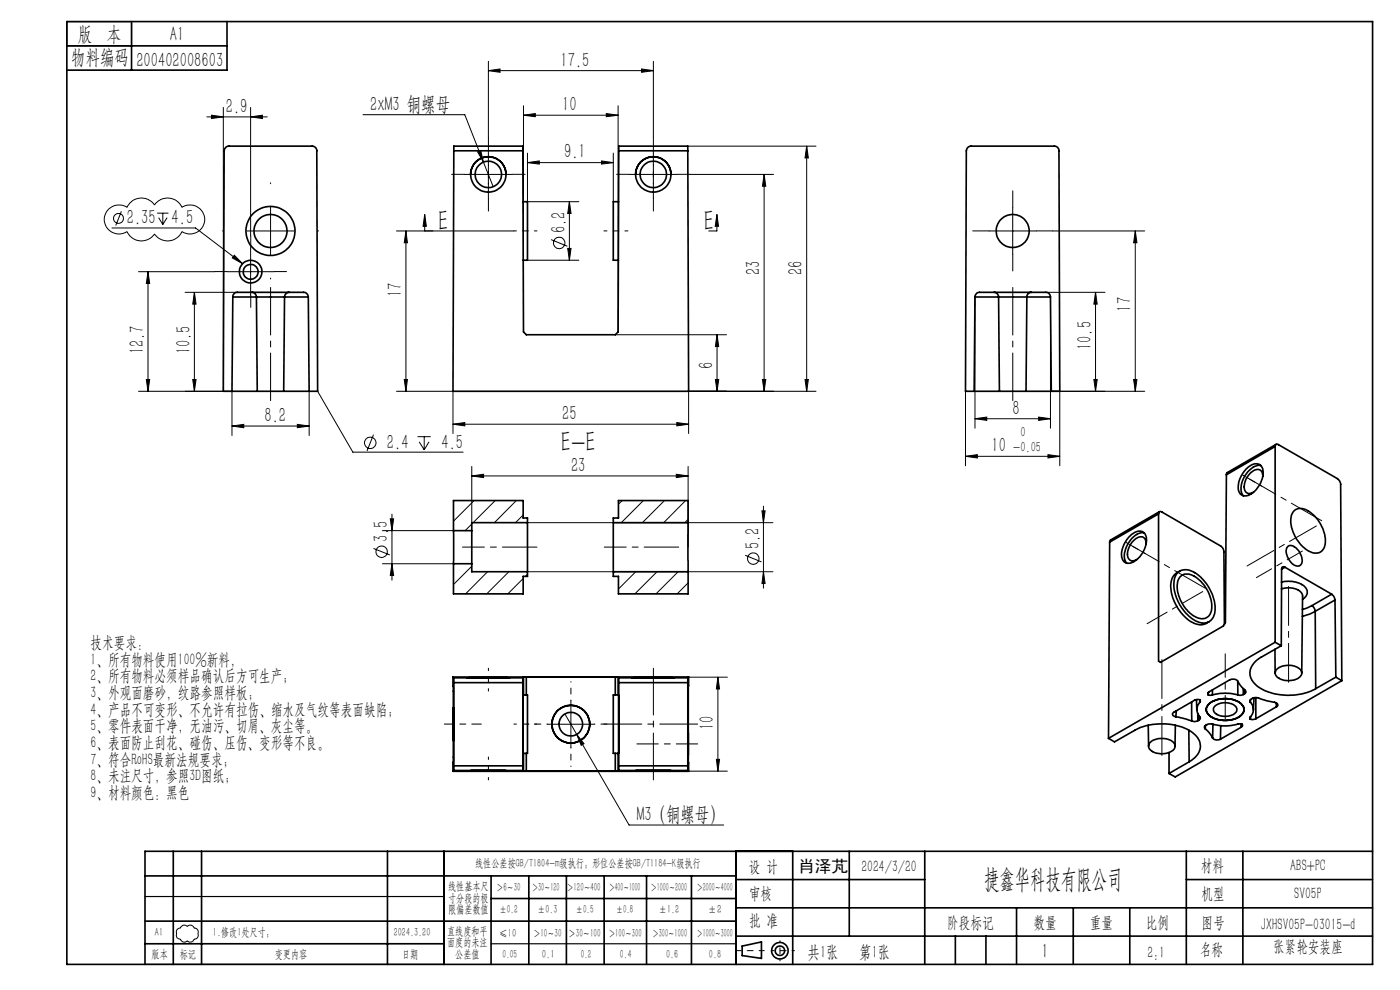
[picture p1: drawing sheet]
<svg xmlns="http://www.w3.org/2000/svg" width="297mm" height="210mm" viewBox="0 0 297 210" stroke-linecap="round" stroke-linejoin="round" font-family="sans-serif">
<g fill="none" stroke="#000" stroke-width=".21">
<path d="M103.6 15l2.5-.4v.7zM103.6 13v16.2M103.6 15h35M136.1 14.6l2.5 .4-2.5 .3zM138.6 13v16.2M43.9 24.8h12.8M44.9 24.4l2.5 .4-2.5 .3zM47.4 22.8v60.2M53.2 24.8l2.5-.4v.7zM53.2 22.8v27.2M77 24.3h21.6l4 10.1M98.6 37h10"/>
<path d="M101.3 32.2l.7-.2 .6 2.4zM102.6 34.4l2 5.2M103.6 32v10M111.1 24.4l2.5-.3v.7zM111.1 22.4v48M111.1 24.4h20M111.9 34.5l2.5-.4v.7zM111.9 32.5v10.3h10.9M111.9 34.5h18.2M127.6 34.1l2.5 .4-2.5 .3zM128.6 24.1l2.5 .3-2.5 .4zM130.1 32.5v10.3"/>
<path d="M131.1 22.4v48M133.6 37h10M138.6 32v10M145.9 31h27.2M146.4 37h17.7M162.1 37v46M162.1 37l.4 2.5h-.8zM171.1 31v52M171.1 31l.4 2.5h-.7zM23.1 44.3a3.2 3.2 0 0 1 3.9-.3 3.3 3.3 0 0 1 5.8-.5 3.3 3.3 0 0 1 5.8 .5 3.1 3.1 0 0 1 4.8 2.6 3.1 3.1 0 0 1-4.8 2.5 3.3 3.3 0 0 1-5.8 .5 3.3 3.3 0 0 1-5.8-.5 3.1 3.1 0 0 1-4.2-.6 3.1 3.1 0 0 1 .3-4.2zM23.7 48.4h17.8l10 7.5M25.8 44.8l-1.2 3"/>
<path d="M29.4 57.6h16.2M31.4 57.6v25.4M31.4 57.6l.4 2.5h-.8zM33.3 45.2h2.4M33.7 46.2l.8 1.4M34.5 45.2v2.4M35.5 46.2l-1 1.4M48.2 57.6h10M49.7 54.1l1.8 1.8-2.2-1.2zM52.4 49h10M53.2 52.6v10M57.4 44v10"/>
<path d="M84.1 49h24.9M86.1 49v34M86.1 49l.3 2.5h-.6zM90.1 45.5l.4 2.5h-.8zM90.1 45.5v3.5M111.9 55.2h10.9M116.9 50.8l3.5 1.4M120.4 52.7h.7l-.3 2.5zM120.8 42.8v12.4M120.8 42.8l.3 2.5h-.7zM152.1 45.5l.3 2.5h-.7zM152.1 45.5v3.5h-1.7"/>
<path d="M209.8 49h10.1M214.8 44v10M223.3 49h19.6M240.8 49v34M240.8 49l.4 2.5h-.7zM39.3 62h11.1M41.2 62v21M41.2 62l.4 2.5h-.7zM130.5 71h23.6M152.1 71v12M152.1 71l.4 2.5h-.7zM206.8 63v27.8"/>
<path d="M221.9 62h12.5M222.8 63v27.8M232.4 62l.4 2.5h-.7zM232.4 62v21M29.4 83h19.8v9.4M31 80.5h.8l-.4 2.5zM40.9 80.5h.7l-.4 2.5zM49.2 90.4l2.5-.4v.7zM49.2 90.4h16.4M63.1 90l2.5 .4-2.5 .3zM65.6 83v9.4M67.4 83l7.5 12.9h23.3"/>
<path d="M79.2 92.2l-1.3 3.5M84.1 83h12v9M85.8 80.5h.6l-.3 2.5zM88.6 92.6h2.8M88.9 93.7l1.1 1.7M90 92.6v2.8M91 93.7l-1 1.7M96.1 90l2.5-.4v.7zM96.1 90h50M100.1 98.9v12M143.6 89.6l2.5 .4-2.5 .3zM146 98.9v17.2"/>
<path d="M151.8 80.5h.7l-.4 2.5zM161.7 80.5h.8l-.4 2.5zM170.8 80.5h.7l-.4 2.5zM173.1 83h-27v9M204.8 96.8l2.5-.4v.7zM204.8 83v15.8M204.8 96.8h20M206.8 88.8l2.5-.3v.7zM206.8 88.8h16M220.3 88.5l2.5 .3-2.5 .4zM222.3 96.4l2.5 .4-2.5 .3zM223 83h19.9"/>
<path d="M224.8 83v15.8M232.1 80.5h.7l-.4 2.5zM240.5 80.5h.7l-.4 2.5zM79.2 116.3l3.5 1.4M81.1 112.6h15.1M81.1 119.6h15.1M82.8 110.1h.7l-.4 2.5zM83.1 109.1v14M83.1 119.6l.4 2.5h-.7zM100.1 101l2.5-.4v.7zM100.1 101h45.9M100.1 111.2l-1.4 1.4"/>
<path d="M100.6 106.2l-4.4 4.4M105.1 106.2l-4.7 4.7M109.5 106.2l-4.6 4.7M111 109.2l-1.6 1.7M111.9 110.9h52.1M132 106.2l-.8 .8M136.5 106.2l-4.7 4.7M141 106.2l-4.7 4.7M143.5 100.6l2.5 .4-2.5 .3zM145.5 106.2l-4.7 4.7M146 110.2l-.7 .7M158.1 117.8l3.4 1.4"/>
<path d="M161.6 108.4h.7l-.3 2.5zM162 107.4v17.4M100.1 120.1l-3.9 3.9M103.4 121.3l-4.6 4.7M108 121.3l-4.7 4.7M111 122.7l-3.3 3.3M111.9 121.3h52.1M111.9 121.8l-.5 .5M130.4 121.3l-.3 .3M134.9 121.3l-3.7 3.6M139.4 121.3l-4.7 4.7M143.9 121.3l-4.7 4.7"/>
<path d="M146 123.6l-2.3 2.4M162 121.3l.3 2.5h-.7zM116.1 153.6h10M119.8 151.4l13.7 23.6h20M121.1 148.6v10M122.3 155.8l1.6 2-.6 .3zM130.5 143.6h23.8M152.3 143.6l.3 2.5h-.6zM152.3 143.6v20M130.5 163.6h23.8M152 161.1h.6l-.3 2.5zM37.6 197.2l.7-.3a.84 .84 0 0 1 1.4-.4 .83 .83 0 0 1 .9-.2 .83 .83 0 0 1 .6 .6 .89 .89 0 0 1 .8 1.2 .8 .8 0 0 1-.8 1.1 .83 .83 0 0 1-.6 .6 .83 .83 0 0 1-.9-.2 .84 .84 0 0 1-1.4-.4 .78 .78 0 0 1-.8-.3 .78 .78 0 0 1 0-.9l-.1-.3z"/>
<circle cx="25.1" cy="46.3" r="1.04"/>
<circle cx="118.6" cy="51.5" r="1.2"/>
<circle cx="78.5" cy="93.9" r="1.22"/>
<circle cx="81" cy="117" r="1.22"/>
<circle cx="159.8" cy="118.5" r="1.2"/>
</g>
<g fill="none" stroke="#000" stroke-width=".35">
<path d="M14.2 4.6h277v200h-277zM14.2 9.7h34M27.9 4.6v10.3M48.2 4.6v10.3h-34M96.3 32v-1h14.6v1M96.3 32h14.6M96.3 32l-.2 51h50l-.2-51M99.8 37a3.8 3.8 0 0 1 3.8-3.7 3.8 3.8 0 0 1 3.8 3.7M110.9 32l.2 38.4 .6 .6h18.8l.6-.6 .2-38.4M131.3 32v-1h14.6v1M131.3 32h14.6M134.8 37a3.8 3.8 0 0 1 3.8-3.7 3.8 3.8 0 0 1 3.7 3.7"/>
<path d="M110.9 42.8h1v12.4h-.9M131.2 42.8h-1.1v12.4h1.1M49.4 63a.95 .95 0 0 1 1-1h14a1.01 1.01 0 0 1 1 1M49.4 63h5M49.4 63l-.2 20M53.4 62a.96 .96 0 0 1 1 1M54.4 63h6M54.4 63l.2 20M60.4 63h5M60.4 63l-.2 20M61.4 62a1.01 1.01 0 0 0-1 1M65.4 63l.2 20"/>
<path d="M206.8 63a1.02 1.02 0 0 1 1-1h14.1a.95 .95 0 0 1 .9 1M206.8 63h5M206.8 63l-.1 20M210.9 62a.95 .95 0 0 1 .9 1M211.8 63h6M211.8 63l.2 20M217.8 63h5M217.8 63l-.1 20M218.8 62a.95 .95 0 0 0-1 1M222.8 63l.2 20M49.2 83h-1.8l.2-51a1.02 1.02 0 0 1 1-1h17.6a.96 .96 0 0 1 1 1l.2 51h-1.8M49.2 83h5.4"/>
<path d="M54.6 83h5.6M60.2 83h5.4M206.7 83h-1.9l.2-51a1.02 1.02 0 0 1 1-1h17.7a.96 .96 0 0 1 .9 1l.2 51h-1.8M206.7 83h5.3M212 83h5.7M217.7 83h5.3M264.4 99.5l.4-.4a1.82 1.82 0 0 1 3 .1 5.1 5.1 0 0 1-3.5 6 1.67 1.67 0 0 1-1.6-2.3l.2-.8 .4-1.1zM267.5 98.8a3.3 3.3 0 0 0-3.2 1.8 4.2 4.2 0 0 0-.6 4.4l.1 .2M270.5 94.7a.42 .42 0 0 1 .2-.4 .42 .42 0 0 1 .5 0l12.5 7.2 .6 .8 .4 42.1M270.5 94.7v41.5M270.5 94.7l-10.3 6M270.7 94.3l-10.4 6-.1 .4"/>
<path d="M96.2 112.6v7M96.2 119.6v6.4h14.8v-3.7h.9v-1M96.2 119.6h3.9M96.2 112.6h3.9M100.1 112.6v7M100.1 119.6v1.7h11.8M111.9 110.9v10.4M111.9 110.9h-11.8v1.7M111.9 110.9v-1h-.9v-3.7h-14.8v6.4M130.1 110.9v10.4M130.1 110.9h15.9M130.1 110.9v-1h1.1v-3.7h14.8v4.7"/>
<path d="M146 110.9v10.4M235.4 115l-.2 41.6M239.4 114a2.53 2.53 0 0 1 3.2-1.1 3.2 3.2 0 0 1 0 3.9 4.2 4.2 0 0 1-3.5 2.7 2.06 2.06 0 0 1-1-2.9l.3-1.1zM242.7 113.1a3.6 3.6 0 0 0-3.4 2.3 3.6 3.6 0 0 0-.3 4M243.1 115.3a1.23 1.23 0 0 0-.6-1.3 1.23 1.23 0 0 0-1.5 .2 3.9 3.9 0 0 0-1.6 4.3 1.15 1.15 0 0 0 1.8 .2M245.8 109a.41 .41 0 0 1 .2-.5 .41 .41 0 0 1 .5 .1l12.4 7.2 .5 .4 .2 .7 .2 15.5M245.8 109l-10.4 6M246 108.5l-10.5 6.1-.1 .4M260.2 100.7l-.2 31.4-.5 .7-13.3 7.7-.4-.2v-31.3M267.9 101a1.27 1.27 0 0 0-.8-1.4 1.27 1.27 0 0 0-1.5 .5 3.7 3.7 0 0 0-1.4 4.2 1.19 1.19 0 0 0 1.7 .1M273.1 116a1.38 1.38 0 0 1 2.1 .5 2.91 2.91 0 0 1 .8 3.2 1.39 1.39 0 0 1-2.2-.5 2.82 2.82 0 0 1-.7-3.2zM274.6 108.3a2.77 2.77 0 0 1 3.6 .6 7.3 7.3 0 0 1 2.8 7.2 2.12 2.12 0 0 1-3.4 .8 7.8 7.8 0 0 1-3.7-7.4z"/>
<path d="M130.1 121.3h15.9M130.1 121.3v1h1.1v3.7h14.8v-4.7M249.7 121.7a2.78 2.78 0 0 1 3.7-.2 9.4 9.4 0 0 1 4.3 8.5 2.49 2.49 0 0 1-3.9 1.8 9.2 9.2 0 0 1-4.7-8.9zM250.3 121.1l-.7 .4a3.8 3.8 0 0 0-1.1 4.3 9.1 9.1 0 0 0 5.2 6.6 2.66 2.66 0 0 0 2.2-.2l.6-.3M250.4 122.3a2.7 2.7 0 0 1 3.7 .5 7.5 7.5 0 0 1 2.8 7 2.12 2.12 0 0 1-3.4 1 7.5 7.5 0 0 1-3.6-7.7zM270.5 137.7v5.1M270.5 136.2l-35.3 20.4M270.5 136.2l1.3 .8M271.8 137l-4.3 2.4a3.5 3.5 0 0 0-1.8 5.1 8.7 8.7 0 0 0 6.9 3 11.7 11.7 0 0 0 6.5-1.4M271.9 124.9a3.9 3.9 0 0 1 4.4 1.1l-.1 16.8M271.9 123.5a5.1 5.1 0 0 1 5.2 1.4 1.67 1.67 0 0 1-.8 2.2M272.6 120.3a.43 .43 0 0 0-.5 0 .43 .43 0 0 0-.2 .4l-.1 16.3"/>
<path d="M272.6 120.3l9.9 5.7M272.6 120.3l-.7 .4M278.3 128.5l.5 .4 .2 .8M278.3 128.5l-2 .8M279 129.7l-1 .5-1.7 .5M279 129.7l.1 16.4M282.5 126l.5 .6 .2 .7M282.5 126l-4.2 2.5M283.2 127.3l.2 16.3M283.2 127.3l-4.2 2.4M96.1 143.6v20M96.1 143.6l.2 .2"/>
<path d="M96.1 143.6h50M96.2 150.1v7zM96.3 143.8v1M96.3 144.8h14.6M96.3 143.8h14.6M96.3 144.8v17.6M99.1 143.8h9zM110.9 143.8v1M110.9 144.8v17.6M110.9 143.8l.2-.2v3.8M111 147.4h.9v12.4h-.9zM111.1 159.8v3.8"/>
<path d="M111.7 143.6v3.8M111.7 159.8v3.8M130.1 147.4l1.1 .1v12.3h-1.1zM130.5 143.6v3.8M130.5 159.8v3.8M131.1 159.8v3.8M131.3 143.8v1M131.3 144.8h14.6M131.3 143.8h14.6M131.3 144.8v17.6M131.3 143.8l-.2-.2v3.8M134.1 143.8h9z"/>
<path d="M145.9 143.8v1M145.9 144.8v17.6M146 148.4v10.4zM146 155.4v4.8zM146.1 143.6v20M146.1 143.6l-.2 .2M235.2 156.6l1.2 .8 4.3-2.5a12.5 12.5 0 0 1 12.3 .5 3.3 3.3 0 0 1-.1 5.8l-.6 .4M243.6 153.8l.1 4.5M243.9 157.6a3.8 3.8 0 0 1 5.2 .1 1.31 1.31 0 0 1-1 1.9 3.9 3.9 0 0 1-4.3-.8 1.03 1.03 0 0 1 .1-1.2zM248 159.6v4.5M249.3 153.8v4.5M249.4 152l3.4 1"/>
<path d="M249.6 150.8l-.2 1.2M252.2 154.9l.1 6.7M252.8 148.9v4.1M253.8 148.4l.1 2.2M254.1 152.9l-.6 .2-.7-.1M254.1 151.3v1.6M254.3 151.8l.1 .9M254.4 152.7l-.3 .2M254.5 149a.39 .39 0 0 0 0-.5 .39 .39 0 0 0-.5-.1l-.6 .1-4.4 2.6a.52 .52 0 0 0-.2 .7 .52 .52 0 0 0 .6 .2M254.5 149a2.37 2.37 0 0 0 .1 3.3l-.2 .4M254.5 148.4v.6M255.7 154.6l.9 .9 .6 1.1"/>
<path d="M255.7 153.9v.7M256.3 149.5a5.6 5.6 0 0 1 7.2 0 1.71 1.71 0 0 1-1 2.8 5.7 5.7 0 0 1-6.3-.9 1.46 1.46 0 0 1 .1-1.9zM256.3 147.4h.9M256.3 146.9v.5M257.2 147.4l2.7-.4 2.7 .4M257.2 146.4v1M257.2 156.6l.5 .3 .5 .1 .7-.2M257.3 153.6l-.1 3M257.6 149.9a3.5 3.5 0 0 1 4.7 .1 1.23 1.23 0 0 1-1.2 1.8 3 3 0 0 1-3.6-1zM259 153.9l-.1 2.9M262.6 144.5v2.9M263.2 153.6l.1 .7"/>
<path d="M263.3 154.3l.3-.4a.7 .7 0 0 0-1-.3 10.4 10.4 0 0 1-5.8 0l-.6 .1a.71 .71 0 0 0-.7 .6l.2 .3M263.3 154.3l-4.4 2.5M263.7 146l.1 1.3M263.8 147.3l-.6 .2-.6-.1M264 146.3v.9M264 147.2a.41 .41 0 0 0 .3-.4 .41 .41 0 0 0-.2-.4l-1.2-1.4a1.32 1.32 0 0 0-2-.8l-4.5 2.6-.2 .3 .1 .3M264 147.2l-.2 .1M265.3 149a.56 .56 0 0 1 .4-.9l1-.1 1.9 .6 1.8 .4a.52 .52 0 0 1 .6 .3 .52 .52 0 0 1-.2 .6M265.3 149a2.33 2.33 0 0 1-.2 3.3l.2 .3M265.3 152v.6M265.3 148.4v.6M266 148l-.1 2.6"/>
<path d="M266.4 152.5l-.6 .1h-.5M266.4 148v4.5M270.7 149.1l.1 .8M270.8 149.9l-4.4 2.6M270.9 141.9a3.9 3.9 0 0 1 5.1 .4 1.56 1.56 0 0 1-1.5 1.9 3.6 3.6 0 0 1-3.9-1.1 1.04 1.04 0 0 1 .3-1.2zM283.4 143.6l-4.3 2.5M283.4 143.6l1.3 .8M284.7 144.4l-35.4 20.4-1.3-.7M96.1 163.6h50M96.3 162.4v1M96.3 162.4h14.6M96.3 163.4h14.6"/>
<path d="M96.3 163.4l-.2 .2M99.8 163.4h7.6zM110.9 162.4v1M110.9 163.4l.2 .2M111.1 163.6h20M131.3 162.4v1M131.3 162.4h14.6M131.3 163.4l-.2 .2M131.3 163.4h14.6M134.8 163.4h7.5zM145.9 162.4v1M145.9 163.4l.2 .2"/>
<path d="M252.3 161.6l-4.3 2.5M30.8 195.4h125.4M30.8 185.8h125.4M36.8 180.6v24M42.8 180.6v24M82.2 180.6v24M94.2 180.6v24M104.2 185.8v18.8M104.2 190.6h52M112.2 185.8v18.8M120.2 185.8v18.8M128.2 185.8v18.8"/>
<path d="M137.2 185.8v18.8M146.7 185.8v18.8M156.2 180.6v24M156.2 186.6h40M156.2 198.6h135M156.2 192.6h135M168.2 180.6v24M180.2 180.6v18M196.2 180.6v24M202.7 198.6v6M209.2 198.6v6M215.7 192.6v12"/>
<path d="M227.7 192.6v12M239.7 192.6v12M251.7 186.6h39.5M251.7 180.6v24M263.7 180.6v24M291.2 180.6h-260.4v24M30.8 200.2h63.4M157.4 200.7l4.1-.9v3.5l-4.1-.6z"/>
<circle cx="103.6" cy="37" r="3.7"/>
<circle cx="103.6" cy="37" r="2.8"/>
<circle cx="138.6" cy="37" r="2.8"/>
<circle cx="138.6" cy="37" r="3.8"/>
<circle cx="53.2" cy="57.6" r="2.4"/>
<circle cx="53.2" cy="57.6" r="1.58"/>
<circle cx="57.4" cy="49" r="5.2"/>
<circle cx="57.4" cy="49" r="3.5"/>
<circle cx="214.8" cy="49" r="3.5"/>
<circle cx="121.1" cy="153.6" r="4"/>
<circle cx="121.1" cy="153.6" r="2.5"/>
<circle cx="165.5" cy="201.7" r="1.74"/>
<circle cx="165.5" cy="201.7" r="1"/>
</g>
<path d="M57.4 85v-24M214.9 85v-24" fill="none" stroke="#000" stroke-width=".21" stroke-dasharray="15.2 1.3 1.3 1.3" stroke-dashoffset="5.1"/>
<g fill="none" stroke="#000" stroke-width=".21" stroke-dasharray="15.2 1.3 1.3 1.3">
<path d="M57.4 39v-.2M98.6 37h-2.8M103.6 32v-2.8M108.6 37h2.8M133.6 37h-2.8M138.6 32v-2.8M143.6 37h2.8M47.4 49h-.2M48.2 57.6h-2.6M53.2 52.6v-2.6M57.4 59v.2M58.2 57.6h2.6"/>
<path d="M67.4 49h.2M103.6 42v2.8M138.6 42v2.8M209.9 49h-3.5M214.9 44v-3.5M214.9 54v3.5M219.9 49h3.5M53.2 62.6v2.6"/>
</g>
<path d="M113.9 49h-4.9M103.6 141.7v4.9M113.9 153.6h-4.9M103.6 160.6v4.8M168.5 201.7h-4.8" fill="none" stroke="#000" stroke-width=".21" stroke-dasharray="15.2 1.3 1.3 1.3" stroke-dashoffset="14.7"/>
<path d="M148 153.6h-19.9" fill="none" stroke="#000" stroke-width=".21" stroke-dasharray="15.2 1.3 1.3 1.3" stroke-dashoffset="7.2"/>
<path d="M138.6 141.7v23.7" fill="none" stroke="#000" stroke-width=".21" stroke-dasharray="15.2 1.3 1.3 1.3" stroke-dashoffset="5.3"/>
<path d="M102.1 153.6h-7.9" fill="none" stroke="#000" stroke-width=".21" stroke-dasharray="15.2 1.3 1.3 1.3" stroke-dashoffset="13.2"/>
<path d="M135.1 157.8h12.9" fill="none" stroke="#000" stroke-width=".21" stroke-dasharray="15.2 1.3 1.3 1.3" stroke-dashoffset="10.7"/>
<path d="M103.6 39v-4M138.6 39v-4M116.1 153.6h-4M121.1 148.6v-4M121.1 158.6v4M126.1 153.6h4" fill="none" stroke="#000" stroke-width=".21" stroke-dasharray="15.2 1.3 1.3 1.3" stroke-dashoffset="15.1"/>
<path d="M259.9 152.5v-13.8" fill="none" stroke="#000" stroke-width=".21" stroke-dasharray="15.2 1.3 1.3 1.3" stroke-dashoffset="10.2"/>
<path d="M239.5 115.4l16.1 9.3M264.2 101.1l16.2 9.4" fill="none" stroke="#000" stroke-width=".21" stroke-dasharray="15.2 1.3 1.3 1.3" stroke-dashoffset="7.8"/>
<path d="M242.9 117.4l-4-2.3M267.7 103.1l-4.1-2.3" fill="none" stroke="#000" stroke-width=".21" stroke-dasharray="15.2 1.3 1.3 1.3" stroke-dashoffset="14.8"/>
<path d="M255.2 125.5l-11.9 6.8" fill="none" stroke="#000" stroke-width=".21" stroke-dasharray="15.2 1.3 1.3 1.3" stroke-dashoffset="10.3"/>
<path d="M279.3 111.6l-14.7 8.5" fill="none" stroke="#000" stroke-width=".21" stroke-dasharray="15.2 1.3 1.3 1.3" stroke-dashoffset="8.7"/>
<path d="M273.4 144.7v-20.3M246.5 160.2v-20.3" fill="none" stroke="#000" stroke-width=".21" stroke-dasharray="15.2 1.3 1.3 1.3" stroke-dashoffset="7"/>
<path d="M266.5 122.5l9.8-5.6" fill="none" stroke="#000" stroke-width=".21" stroke-dasharray="15.2 1.3 1.3 1.3" stroke-dashoffset="11.5"/>
<path d="M113.9 116.1h-15.8M144 116.1h-15.8" fill="none" stroke="#000" stroke-width=".21" stroke-dasharray="15.2 1.3 1.3 1.3" stroke-dashoffset="7.9"/>
<path d="M128.1 49h5.1" fill="none" stroke="#000" stroke-width=".21" stroke-dasharray="15.2 1.3 1.3 1.3" stroke-dashoffset="14.6"/>
<path d="M162.1 201.7h-6" fill="none" stroke="#000" stroke-width=".21" stroke-dasharray="15.2 1.3 1.3 1.3" stroke-dashoffset="14.1"/>
<path d="M165.5 199.6v4.2" fill="none" stroke="#000" stroke-width=".21" stroke-dasharray="15.2 1.3 1.3 1.3" stroke-dashoffset="15"/>
<path d="M14.2 4.6h13.7v5.1h-13.7zM30.8 190.2h63.4M30.8 204.6h63.4M104.2 200.2h52" fill="none" stroke="#000" stroke-width=".25"/>
<g fill="#000">
<path d="M49.7 54.1l1.8 1.8-2.2-1.2z"/>
<path d="M44.9 24.4l2.5 .4-2.5 .3zM53.2 24.8l2.5-.4v.7z"/>
<path d="M101.3 32.2l1.3 2.2-.6-2.4zM122.3 155.8l1 2.3 .6-.3zM49.2 90.4l2.5-.4v.7zM63.1 90l2.5 .4-2.5 .3z"/>
<path d="M111.1 24.4l2.5-.3v.7zM128.6 24.1l2.5 .3-2.5 .4z"/>
<path d="M111.9 34.5l2.5-.4v.7zM127.6 34.1l2.5 .4-2.5 .3z"/>
<path d="M86.1 49l.3 2.5h-.6zM85.8 80.5h.6l-.3 2.5zM120.8 42.8l.3 2.5h-.7zM120.4 52.7h.7l-.3 2.5z"/>
<path d="M152.1 45.5l.3 2.5h-.7zM90.1 45.5l.4 2.5h-.8z"/>
<path d="M240.8 49l.4 2.5h-.7zM240.5 80.5h.7l-.4 2.5zM41.2 62l.4 2.5h-.7zM40.9 80.5h.7l-.4 2.5zM161.6 108.4h.7l-.3 2.5zM162 121.3l.3 2.5h-.7zM82.8 110.1h.7l-.4 2.5zM83.1 119.6l.4 2.5h-.7z"/>
<path d="M143.6 89.6l2.5 .4-2.5 .3zM96.1 90l2.5-.4v.7zM136.1 14.6l2.5 .4-2.5 .3zM103.6 15l2.5-.4v.7z"/>
<path d="M151.8 80.5h.7l-.4 2.5zM152.1 71l.4 2.5h-.7zM161.7 80.5h.8l-.4 2.5zM162.1 37l.4 2.5h-.8zM170.8 80.5h.7l-.4 2.5zM171.1 31l.4 2.5h-.7z"/>
<path d="M220.3 88.5l2.5 .3-2.5 .4zM206.8 88.8l2.5-.3v.7zM222.3 96.4l2.5 .4-2.5 .3zM204.8 96.8l2.5-.4v.7z"/>
<path d="M232.1 80.5h.7l-.4 2.5zM232.4 62l.4 2.5h-.7zM152 161.1h.6l-.3 2.5zM152.3 143.6l.3 2.5h-.6zM31 80.5h.8l-.4 2.5zM31.4 57.6l.4 2.5h-.8z"/>
<path d="M100.1 101l2.5-.4v.7zM143.5 100.6l2.5 .4-2.5 .3z"/>
</g>
<g font-size="6.3">
<text x="92.9" y="48.9">E</text>
<text x="149.3" y="48.9">E</text>
<text x="118.9" y="95.9">E-E</text>
</g>
<text font-size="5.6" x="208.8" y="188.3">捷鑫华科技有限公司</text>
<g font-size="4.4">
<text x="16.5" y="8.6">版 本</text>
<text x="36.1" y="8.6">A1</text>
<text x="15.1" y="13.7">物料编码</text>
<text x="28.9" y="14.2">200402008603</text>
<text x="118.9" y="14.1">17.5</text>
<text x="47.9" y="23.9">2.9</text>
<text x="78.6" y="23.4">2xM3 铜螺母</text>
<text x="119.3" y="23.5">10</text>
<text x="119.7" y="33.6">9.1</text>
<text x="26.9" y="47.5">2.35</text>
<text x="36.4" y="47.5">4.5</text>
<text x="120" y="49.5" transform="rotate(-90 120 49.5)">6.2</text>
<text x="161.2" y="58.4" transform="rotate(-90 161.2 58.4)">23</text>
<text x="170.3" y="58.4" transform="rotate(-90 170.3 58.4)">26</text>
<text x="85.2" y="63" transform="rotate(-90 85.2 63)">17</text>
<text x="240" y="66.1" transform="rotate(-90 240 66.1)">17</text>
<text x="30.5" y="75.2" transform="rotate(-90 30.5 75.2)">12.7</text>
<text x="40.4" y="75.2" transform="rotate(-90 40.4 75.2)">10.5</text>
<text x="231.6" y="74.2" transform="rotate(-90 231.6 74.2)">10.5</text>
<text x="151.3" y="78.4" transform="rotate(-90 151.3 78.4)">6</text>
<text x="56.1" y="89.5">8.2</text>
<text x="119.3" y="89.1">25</text>
<text x="214.8" y="87.9">8</text>
<text x="82.1" y="95.2">2.4</text>
<text x="93.7" y="95.2">4.5</text>
<text x="210.3" y="95.9">10</text>
<text x="121.1" y="100.1">23</text>
<text x="82.3" y="115" transform="rotate(-90 82.3 115)">3.5</text>
<text x="161.1" y="116.5" transform="rotate(-90 161.1 116.5)">5.2</text>
<text x="151.5" y="154.8" transform="rotate(-90 151.5 154.8)">10</text>
<text x="135.1" y="174.1">M3（铜螺母）</text>
<text x="221" y="203.2">1</text>
</g>
<g font-size="3.8">
<text x="171.3" y="203.2">共1张</text>
<text x="182.3" y="203.2">第1张</text>
</g>
<g font-size="3.5">
<text x="19.2" y="137.5">技术要求：</text>
<text x="19.2" y="141">1、所有物料使用100%新料，</text>
<text x="19.2" y="144.5">2、所有物料必须样品确认后方可生产；</text>
<text x="19.2" y="148.1">3、外观面磨砂，纹路参照样板；</text>
<text x="19.2" y="151.6">4、产品不可变形、不允许有拉伤、缩水及气纹等表面缺陷；</text>
<text x="19.2" y="155.1">5、零件表面干净，无油污、切屑、灰尘等。</text>
<text x="19.2" y="158.6">6、表面防止刮花、碰伤、压伤、变形等不良。</text>
<text x="19.2" y="162.2">7、符合RoHS最新法规要求；</text>
<text x="19.2" y="165.7">8、未注尺寸，参照3D图纸；</text>
<text x="19.2" y="169.2">9、材料颜色：黑色</text>
<text x="158.9" y="184.9">设 计</text>
<text x="169.3" y="184.9">肖泽芃</text>
<text x="182.7" y="184.9">2024/3/20</text>
<text x="254.7" y="184.7">材料</text>
<text x="273.7" y="184.7">ABS+PC</text>
<text x="158.9" y="190.8">审核</text>
<text x="254.9" y="190.7">机型</text>
<text x="274.6" y="190.8">SV05P</text>
<text x="158.9" y="196.5">批 准</text>
<text x="200.9" y="196.9">阶段标记</text>
<text x="219.3" y="196.9">数量</text>
<text x="231.2" y="196.9">重量</text>
<text x="243.1" y="196.9">比例</text>
<text x="254.9" y="196.9">图号</text>
<text x="267.5" y="197.3">JXHSV05P-03015-d</text>
<text x="243.4" y="203.2">2:1</text>
<text x="254.5" y="202.5">名称</text>
<text x="270.1" y="201.8">张紧轮安装座</text>
</g>
<g font-size="3.1">
<text x="214.9" y="95.9">-0.05</text>
<text x="216.5" y="92.8">0</text>
</g>
<g font-size="2.5">
<text x="100.8" y="184">线性公差按GB/T1804-m级执行；形位公差按GB/T1184-K级执行</text>
<text x="95.1" y="188.8">线性基本尺</text>
<text x="95.1" y="191.3">寸分段的极</text>
<text x="105.3" y="189.1">＞6～30</text>
<text x="112.9" y="189.1">＞30～120</text>
<text x="120.2" y="188.9">＞120～400</text>
<text x="129.2" y="188.9">＞400～1000</text>
<text x="138.1" y="189.1">＞1000～2000</text>
<text x="147.8" y="189.1">＞2000～4000</text>
<text x="95.1" y="193.8">限偏差数值</text>
<text x="105.9" y="193.8">±0.2</text>
<text x="114.1" y="193.8">±0.3</text>
<text x="122.2" y="193.8">±0.5</text>
<text x="130.7" y="193.8">±0.8</text>
<text x="139.8" y="193.8">±1.2</text>
<text x="150.2" y="193.8">±2</text>
<text x="32.2" y="203.2">版本</text>
<text x="32.9" y="198.6">A1</text>
<text x="38.1" y="203.2">标记</text>
<text x="45.2" y="198.6">1.修改1处尺寸；</text>
<text x="58.3" y="203.2">变更内容</text>
<text x="83.5" y="198.6">2024.3.20</text>
<text x="85.3" y="203.2">日期</text>
<text x="94.8" y="198.3">直线度和平</text>
<text x="94.8" y="200.7">面度的未注</text>
<text x="96.6" y="203.2">公差值</text>
<text x="105.9" y="198.7">≤10</text>
<text x="106.6" y="203.2">0.05</text>
<text x="113.2" y="198.7">＞10～30</text>
<text x="115" y="203.2">0.1</text>
<text x="120.6" y="198.7">＞30～100</text>
<text x="123.2" y="203.2">0.2</text>
<text x="129.1" y="198.7">＞100～300</text>
<text x="131.5" y="203.2">0.4</text>
<text x="138.4" y="198.7">＞300～1000</text>
<text x="141.3" y="203.2">0.6</text>
<text x="147.8" y="198.7">＞1000～3000</text>
<text x="150.4" y="203.2">0.8</text>
</g>
</svg>
